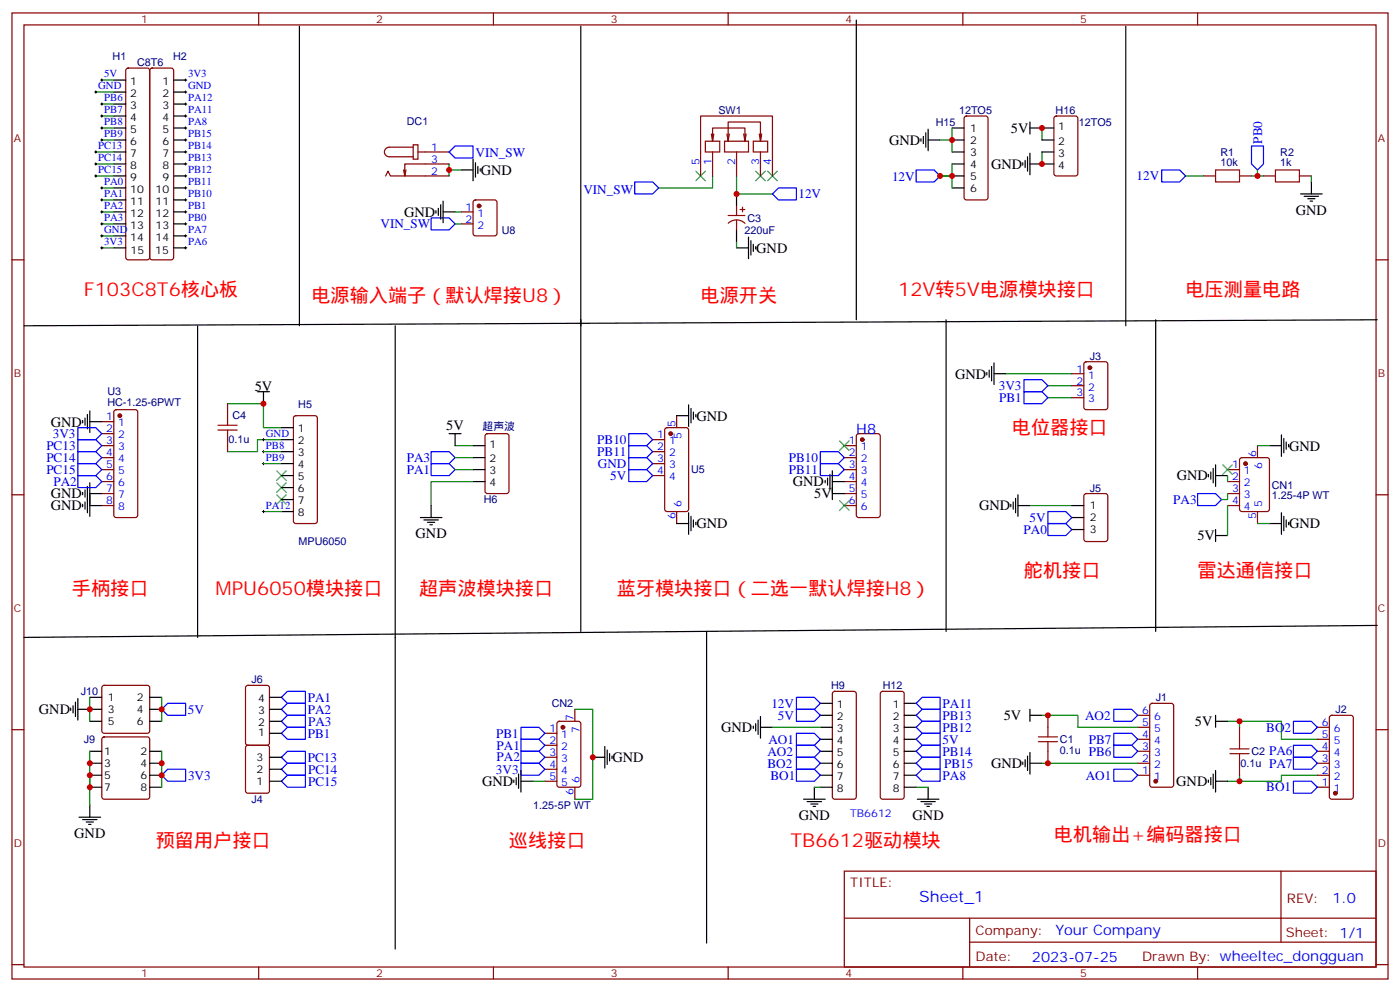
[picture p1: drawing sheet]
<svg xmlns="http://www.w3.org/2000/svg" width="412mm" height="292mm" viewBox="0 0 412 292" stroke-linecap="round" stroke-linejoin="round" font-family="sans-serif">
<g fill="none" stroke="#870000" stroke-width=".35">
<path d="M3.5 3.8h405.4v284.3h-405.4zM7.1 7.3h398.2v277.3h-398.2zM76.2 3.8v3.5M145.3 3.8v3.5M214.5 3.8v3.5M283.6 3.8v3.5M352.8 3.8v3.5M37.3 20.2l.4-.2h5.7l.5 .2 .2 .5v55.1l-.2 .5-.5 .2h-5.7l-.5-.3-.2-.4v-55.1zM44.3 20.2l.5-.2h5.6l.5 .2 .3 .5v55.1l-.3 .5-.5 .2h-5.6l-.5-.3-.2-.4v-55.1zM209.5 39.4l.4 2.2M210.3 39.4l-.4 2.2M214.1 39.4l.4 2.2"/>
<path d="M214.8 39.4l-.3 2.2M219.1 39.4l.3 2.2M219.8 39.4l-.4 2.2v-3.9h-9.5v3.9M223.7 39.4l.3 2.2M224.4 39.4l-.4 2.2v-5.7h-9.5v5.7M284.2 34.4l.5-.3h5.6l.7 .5v23.5l-.4 .7h-5.9l-.7-.4v-23.5zM310.7 34.4l.4-.3h5.7l.6 .5 .1 16.5-.5 .6-5.9 .1-.6-.5-.1-16.4zM113.6 51.8l.7-1.4 .7 1.4h17.3M119.6 50l-.4 1.8M121.7 42.6h1.4v4.2h-1.4zM121.7 43.3h-7a1.41 1.41 0 0 0-1.5 1.4 1.41 1.41 0 0 0 1.5 1.4h7M123.1 44.7h9.2"/>
<path d="M132.3 48.3h-13.1v3.5l-.3-1.8M139.6 59l.5-.2h5.6l.6 .5 .1 9.4-.5 .7h-5.8l-.7-.4-.1-9.5zM206.4 51.8v-17.7h21.1v17.7M207.8 41.6h4.2v3.1h-4.2zM209.9 44.7v7.1M213.4 41.6h7.1v3.1h-7.1zM217 44.7v7.1M221.9 41.6h4.2v3.1h-4.2zM224 44.7v7.1M354.5 51.8h3.6M365.1 51.8h3.6M372.2 51.8h3.5"/>
<path d="M382.8 51.8h3.5M3.5 76.5h3.6M135.8 62.4h3.5M135.8 65.9h3.5M214.5 63.4h4.9M214.5 65.7a3.5 3.5 0 0 1 4.9 0M217 60.6v2.8M217 64.8v2.9M218 61.7h1.4M218.7 61v1.4M405.3 76.5h3.6M67 118.8v3.5"/>
<path d="M315.7 110h3.6M315.7 113.5h3.6M315.7 117.1h3.6M319.5 106.7l.5-.2h5.6l.7 .4v13l-.4 .6-5.9 .1-.7-.5v-12.9zM30 138.2h3.5M30 131.2h3.5M30 134.7h3.5M30 124.1h3.5M30 127.6h3.5M33.7 120.8l.5-.2h5.7l.5 .2 .2 .5v30.3l-.3 .5-.4 .2h-5.7l-.5-.2-.2-.5v-30.3zM67 129.4v3.5M86.7 122.5l.4-.2h5.7l.5 .2 .2 .5v30.4l-.2 .5-.5 .2h-5.7l-.5-.2-.2-.5v-30.4z"/>
<path d="M143.1 127.8l.5-.2h5.6l.7 .5v16.5l-.4 .6-5.9 .1-.7-.5v-16.5zM192.3 129.4h3.5M192.3 132.9h3.5M192.3 136.5h3.5M192.3 140h3.5M196 126.1l.5-.2h5.6l.7 .4v23.6l-.4 .6-5.9 .1-.7-.5v-23.5zM199.3 122.3v3.6M248.7 138.2h3.5M248.7 131.2h3.5M248.7 134.7h3.5M252.5 127.8l.4-.2h5.7l.6 .5 .1 23.5-.5 .7h-5.9l-.6-.4-.1-23.6zM361.6 138.2h3.5"/>
<path d="M365.4 134.9l.4-.2h7.4l.7 .4v14.8l-.4 .6-7.7 .1-.6-.5-.1-14.7zM370.4 131.2v3.5M3.5 145.6h3.6M30 141.7h3.5M30 145.3h3.5M30 148.8h3.5M199.3 150.6v3.5M248.7 141.7h3.5M248.7 145.3h3.5M248.7 148.8h3.5M319.5 145.5l.5-.2h5.6l.7 .4v13l-.4 .6-5.9 .1-.7-.5v-12.9zM361.6 141.7h3.5"/>
<path d="M361.6 145.3h3.5M361.6 148.8h3.5M370.4 150.6v3.5M405.3 145.6h3.6M3.5 214.8h3.6M30.2 217.1l.5-.2h12.7l.5 .2 .2 .5v16.9l-.2 .5-.5 .2h-12.7l-.5-.2-.2-.5v-16.9zM30.2 201.9l.5-.2h12.7l.5 .2 .2 .5v12.7l-.2 .5-.5 .2h-12.7l-.5-.2-.2-.5v-12.7zM72.6 219.6l.4-.2h5.7l.6 .4 .1 13-.5 .6-5.9 .1-.6-.5-.1-12.9zM72.6 201.9l.4-.2h5.7l.6 .4 .1 16.6-.5 .6-5.9 .1-.6-.5-.1-16.5zM160.5 215.8h3.5M160.5 219.4h3.5M164.3 212.5l.4-.2h5.7l.6 .4 .1 18.3-.5 .6-5.9 .1-.6-.5-.1-18.2z"/>
<path d="M169.3 208.8v3.5M245.4 203.7l.5-.2h5.6l.5 .2 .2 .5v30.3l-.2 .5-.5 .2h-5.6l-.5-.2-.2-.5v-30.3zM259.5 203.7l.5-.2h5.6l.5 .2 .2 .5v30.3l-.2 .5-.5 .2h-5.6l-.5-.2-.2-.5v-30.3zM308.7 210.5v3.6M335.1 217.6h3.6M335.1 214.1h3.6M335.1 210.5h3.6M338.9 207.2l.5-.2h5.6l.7 .4v23.6l-.4 .6-5.9 .1-.7-.5v-23.5zM365.1 214.1v3.5M388.1 217.6h3.5M388.1 214.1h3.5M391.8 210.7l.5-.2h5.6l.7 .5v23.5l-.4 .7h-5.9l-.7-.4v-23.6z"/>
<path d="M405.3 214.8h3.6M160.5 222.9h3.5M160.5 226.4h3.5M160.5 229.9h3.5M169.3 231.7v3.5M308.7 221.1v3.5M335.1 228.2h3.6M335.1 224.6h3.6M335.1 221.1h3.6M365.1 224.6v3.6M388.1 228.2h3.5M388.1 224.6h3.5"/>
<path d="M388.1 221.1h3.5M388.1 231.7h3.5M248.7 256.4h156.6v28.2h-156.6zM377.3 256.4v20.9M248.7 270.2h156.5M285.6 277.3h119.6M285.6 270.2v14.2M3.5 283.9h3.6M76.2 284.6v3.5M145.3 284.6v3.5M214.5 284.6v3.5M283.6 284.6v3.5"/>
<path d="M352.8 284.6v3.5M405.3 283.9h3.6"/>
</g>
<g fill="none" stroke="#000" stroke-width=".35">
<path d="M88.2 7.7v88.2M171.1 7.7v178.1M252.2 5.9v88.2M331.6 7.7v88.2M33.5 37.7h3.5M33.5 23.6h3.5M33.5 27.1h3.5M33.5 30.6h3.5M33.5 34.1h3.5M51.2 37.7h3.5M51.2 23.6h3.5M51.2 27.1h3.5"/>
<path d="M51.2 30.6h3.5M51.2 34.1h3.5M272.7 39.1v4.2M273.4 38v6.4M280.5 37.7h3.5M303.4 35.9v3.5M303.4 37.7h7M33.5 48.3h3.5M33.5 41.2h3.5M33.5 44.7h3.5M33.5 51.8h3.5M33.5 55.3h3.5"/>
<path d="M33.5 58.8h3.5M51.2 48.3h3.5M51.2 41.2h3.5M51.2 44.7h3.5M51.2 51.8h3.5M51.2 55.3h3.5M51.2 58.8h3.5M130.5 59.2v6.3M135.8 50h3.5M139.3 46.8v6.4M140.1 47.9v4.2M140.8 49v2.1"/>
<path d="M141.5 49.7v.7M217 57.1v3.5M271.3 40.9v.7M272 40.1v2.2M273.4 41.2h3.5M280.5 48.3h3.5M280.5 41.2h3.5M280.5 44.7h3.5M280.5 51.8h3.5M280.5 55.3h3.5M301.3 47.9v.7M302 47.2v2.1"/>
<path d="M302.7 46.1v4.3M303.4 48.3h7M303.4 45.1v6.3M306.9 41.2h3.5M306.9 44.7h3.5M383.1 57.1h6.4M384.2 57.8h4.2M385.2 58.5h2.1M385.9 59.2h.7M386.3 53.6v3.5M33.5 73h3.5M33.5 62.4h3.5"/>
<path d="M33.5 65.9h3.5M33.5 69.4h3.5M51.2 73h3.5M51.2 62.4h3.5M51.2 65.9h3.5M51.2 69.4h3.5M128.4 62v.7M129.1 61.3v2.1M129.8 60.3v4.2M130.5 62.4h3.6M217 73h3.5M217 67.7v3.5"/>
<path d="M220.5 69.8v6.3M221.2 70.8v4.3M221.9 71.9v2.1M222.6 72.6v.7M58.2 95.9v91.7M116.4 95.9v183.4M278.7 94.1v91.7M340.4 94.1v91.7M405.7 94.1l-398.6 1.8M75.8 115.3h3.6M77.6 115.3v3.5M202.8 119.2v6.3"/>
<path d="M290.7 109.6v.7M291.4 108.9v2.2M292.1 107.9v4.2M292.8 110h3.5M292.8 106.8v6.4M24.3 123.8v.7M25 123v2.2M25.8 122v4.2M26.5 124.1h3.5M26.5 120.9v6.4M82.9 125.9h3.5M82.9 129.4h3.5"/>
<path d="M82.9 132.9h3.5M82.9 136.5h3.5M82.9 140h3.5M132.3 127.6h3.5M134.1 127.6v3.6M139.3 131.2h3.6M139.3 134.7h3.6M139.3 138.2h3.6M199.3 122.3h3.5M203.6 120.2v4.3M204.3 121.3v2.1M205 122v.7"/>
<path d="M244.5 139.6v4.3M245.2 138.6v8.4M356 139.6v.7M356.7 138.9v2.1M357.4 137.9v4.2M358.1 136.8v6.4M358.1 140h3.5M373.9 131.2h3.6M377.5 128v6.3M378.2 129v4.3M378.9 130.1v2.1M379.6 130.8v.7"/>
<path d="M24.3 144.9v.7M24.3 148.4v.8M25 144.2v2.1M25 147.7v2.2M25.8 143.2v7.7M26.5 148.8h3.5M26.5 145.3h3.5M26.5 142.1v9.9M82.9 143.5h3.5M82.9 147h3.5M82.9 150.6h3.5M123.8 152.3h6.4"/>
<path d="M124.9 153h4.2M125.9 153.7h2.2M126.6 154.4h.8M127 148.8v3.5M139.3 141.7h3.6M199.3 154.1h3.5M202.8 150.9v6.4M203.6 152v4.2M204.3 153v2.2M205 153.7v.7M243.1 141.4v.7M243.8 140.7v2.1"/>
<path d="M245.2 141.7h3.5M245.2 145.3h3.5M297.7 148.4v.8M298.4 147.7v2.2M299.2 146.7v4.2M299.9 148.8h3.5M299.9 145.6v6.4M315.7 148.8h3.6M315.7 155.9h3.6M315.7 152.3h3.6M358.1 155.9v3.5M358.1 157.6h3.5"/>
<path d="M373.9 154.1h3.6M377.5 150.9v6.4M378.2 152v4.2M378.9 153v2.2M379.6 153.7v.7M208.1 185.8v91.8M405.7 184.1l-398.6 3.5M20.8 208.4v.7M21.5 207.7v2.1M22.2 206.7v4.2M22.9 208.8h7.1M22.9 205.6v6.3"/>
<path d="M26.5 212.3h3.5M26.5 205.2h3.5M44.1 212.3h3.5M44.1 205.2h3.5M44.1 208.8h3.5M79.4 212.3h3.5M79.4 205.2h3.5M79.4 208.8h3.5M79.4 215.8h3.5M178.2 219.7v6.4M221.9 213.7v.7M222.6 213v2.1"/>
<path d="M223.3 211.9v4.3M224 214.1h3.5M224 210.9v6.3M241.7 207h3.5M241.7 210.5h3.5M241.7 214.1h3.5M241.7 217.6h3.5M266.3 207h3.6M266.3 210.5h3.6M266.3 214.1h3.6M266.3 217.6h3.6M303.4 208.8v3.5"/>
<path d="M303.4 210.5h3.5M358.1 210.5v3.6M358.1 212.3h3.5M26.5 221.1h3.5M26.5 224.6h3.5M26.5 228.2h3.5M26.5 231.7h3.5M26.5 237v3.5M44.1 221.1h3.5M44.1 224.6h3.5M44.1 228.2h3.5M44.1 231.7h3.5"/>
<path d="M79.4 229.9h3.5M79.4 222.9h3.5M79.4 226.4h3.5M151.3 229.6v.7M152 228.9v2.1M152.8 227.8v4.3M153.5 229.9h3.5M153.5 226.8v6.3M174.6 222.9h3.6M178.9 220.8v4.2M179.6 221.8v2.1M180.3 222.5v.7"/>
<path d="M236.7 235.2h6.4M237.8 235.9h4.2M238.8 236.6h2.1M239.5 237.3h.7M239.9 231.7v3.5M241.7 221.1h3.5M241.7 224.6h3.5M241.7 228.2h3.5M241.7 231.7h3.5M266.3 221.1h3.6M266.3 224.6h3.6M266.3 228.2h3.6"/>
<path d="M266.3 231.7h3.6M270.2 235.2h6.4M271.3 235.9h4.2M272.3 236.6h2.2M273 237.3h.8M273.4 231.7v3.5M301.3 224.3v.7M302 223.6v2.1M302.7 222.5v4.3M303.4 221.5v6.3M303.4 224.6h3.5M356 229.6v.7"/>
<path d="M356.7 228.9v2.1M357.4 227.8v4.3M358.1 229.9h3.5M358.1 226.8v6.3M23.3 240.5h6.3M24.3 241.2h4.3M25.4 241.9h2.1M26.1 242.6h.7"/>
</g>
<g fill="none" stroke="#3c3" stroke-width=".35">
<path d="M205 50.4l2.8 2.8M207.8 50.4l-2.8 2.8M222.6 50.4l2.8 2.8M225.4 50.4l-2.8 2.8M226.1 50.4l2.9 2.8M229 50.4l-2.9 2.8M81.5 138.6l2.8 2.8M84.3 138.6l-2.8 2.8M247.3 129.8l2.8 2.8M250.1 129.8l-2.8 2.8M360.2 136.8l2.8 2.8M363 136.8l-2.8 2.8"/>
<path d="M81.5 145.6l2.8 2.8M81.5 142.1l2.8 2.8M84.3 145.6l-2.8 2.8M84.3 142.1l-2.8 2.8M247.3 147.4l2.8 2.8M250.1 147.4l-2.8 2.8"/>
</g>
<g fill="none" stroke="#008700" stroke-width=".35">
<path d="M28.2 27.1h5.3M30 37.7h3.5M30 34.1h3.5M30 30.6h3.5M30 23.6h3.5M280.5 37.7v7M306.9 37.7v3.5M28.2 51.8h5.3M28.2 48.3h5.3M28.2 44.7h5.3M30 58.8h3.5M30 55.3h3.5"/>
<path d="M30 41.2h3.5M132.3 48.3v1.7h3.5M132.3 50v1.8M209.9 51.8v3.5h-15.9M217 51.8v5.3h10.5M276.9 41.2h3.6M276.9 51.8h3.6M280.5 48.3v7M306.9 44.7v3.6M349.2 51.8h5.3M368.7 51.8h3.5M370.4 50v1.8"/>
<path d="M386.3 51.8v1.8M30 73h3.5M30 69.4h3.5M30 65.9h3.5M30 62.4h3.5M134.1 65.9h1.7M134.1 62.4h1.7M217 71.2v1.8M67 118.8h10.6v7.1h5.3M296.3 110h19.4M308.7 117.1h7M308.7 113.5h7"/>
<path d="M77.6 136.5h5.3M77.6 132.9h5.3M82.9 129.4h-7.1v3.5h-8.8M134.1 138.2h5.2M134.1 134.7h5.2M134.1 131.2h5.2M361.6 140v1.7M370.4 131.2h3.5M77.6 150.6h5.3M139.3 141.7h-12.3v7.1M303.4 148.8h12.3M361.6 145.3v1.7h-1.8"/>
<path d="M361.6 148.8v8.8M370.4 154.1h3.5M26.5 205.2v7.1M47.6 205.2v7.1M169.3 208.8h5.3v26.4h-5.3M227.5 214.1h14.2M306.9 210.5h10.6v3.6h17.6M361.6 212.3h3.5v1.8M365.1 212.3h12.4v5.3h10.6M26.5 221.1v15.9M47.6 221.1v10.6M157 229.9h3.5"/>
<path d="M239.9 231.7h1.8M269.9 231.7h3.5M306.9 224.6h28.2M365.1 228.2v1.7h-3.5M388.1 228.2h-10.6v1.7h-12.4"/>
</g>
<g fill="none" stroke="#00f" stroke-width=".35">
<path d="M132.3 44.7l1.8-1.7h5.2v3.5h-5.2zM187 53.6h5.3l1.7 1.7-1.7 1.8h-5.3zM227.5 57.1l1.8-1.8h5.3v3.5h-5.3zM269.9 50h5.3l1.7 1.8-1.7 1.8h-5.3zM342.2 50h5.3l1.7 1.8-1.7 1.8h-5.3zM368.7 43h3.5v5.3l-1.8 1.7-1.7-1.7zM127 64.1h5.3l1.8 1.8-1.8 1.8h-5.3zM301.6 115.3h5.3l1.8 1.8-1.8 1.7h-5.3zM301.6 111.8h5.3l1.8 1.7-1.8 1.8h-5.3zM22.9 125.9h5.3l1.8 1.7-1.8 1.8h-5.3zM22.9 129.4h5.3l1.8 1.8-1.8 1.7h-5.3zM22.9 132.9h5.3l1.8 1.8-1.8 1.8h-5.3z"/>
<path d="M22.9 136.5h5.3l1.8 1.7-1.8 1.8h-5.3zM22.9 140h5.3l1.8 1.7-1.8 1.8h-5.3zM127 132.9h5.3l1.8 1.8-1.8 1.8h-5.3zM127 136.5h5.3l1.8 1.7-1.8 1.8h-5.3zM185.2 138.2h5.3l1.8 1.8-1.8 1.7h-5.3zM185.2 134.7h5.3l1.8 1.8-1.8 1.7h-5.3zM185.2 131.2h5.3l1.8 1.7-1.8 1.8h-5.3zM185.2 127.6h5.3l1.8 1.8-1.8 1.8h-5.3zM241.7 132.9h5.2l1.8 1.8-1.8 1.8h-5.2zM241.7 136.5h5.2l1.8 1.7-1.8 1.8h-5.2zM308.7 154.1h5.3l1.7 1.8-1.7 1.7h-5.3zM308.7 150.6h5.3l1.7 1.7-1.7 1.8h-5.3z"/>
<path d="M352.8 145.3h5.3l1.7 1.7-1.7 1.8h-5.3zM47.6 208.8l1.8-1.8h5.3v3.5h-5.3zM82.9 205.2l1.8-1.7h5.3v3.5h-5.3zM82.9 208.8l1.8-1.8h5.3v3.5h-5.3zM82.9 212.3l1.8-1.8h5.3v3.6h-5.3zM82.9 215.8l1.8-1.7h5.3v3.5h-5.3zM153.5 214.1h5.2l1.8 1.7-1.8 1.8h-5.2zM153.5 217.6h5.2l1.8 1.8-1.8 1.7h-5.2zM234.6 205.2h5.3l1.8 1.8-1.8 1.8h-5.3zM234.6 208.8h5.3l1.8 1.7-1.8 1.8h-5.3zM234.6 215.8h5.3l1.8 1.8-1.8 1.8h-5.3zM234.6 219.4h5.3l1.8 1.7-1.8 1.8h-5.3z"/>
<path d="M269.9 207l1.7-1.8h5.3v3.6h-5.3zM271.6 208.8h5.3v3.5h-5.3l-1.7-1.8zM271.6 212.3h5.3v3.5h-5.3l-1.7-1.7zM271.6 215.8h5.3v3.6h-5.3l-1.7-1.8zM271.6 219.4h5.3v3.5h-5.3l-1.7-1.8zM328.1 208.8h5.3l1.7 1.7-1.7 1.8h-5.3zM328.1 219.4h5.3l1.7 1.7-1.7 1.8h-5.3zM328.1 215.8h5.3l1.7 1.8-1.7 1.8h-5.3zM381 219.4h5.3l1.8 1.7-1.8 1.8h-5.3zM381 212.3h5.3l1.8 1.8-1.8 1.7h-5.3zM47.6 228.2l1.8-1.8h5.3v3.5h-5.3zM82.9 222.9l1.8-1.8h5.3v3.5h-5.3z"/>
<path d="M82.9 226.4l1.8-1.8h5.3v3.6h-5.3zM82.9 229.9l1.8-1.7h5.3v3.5h-5.3zM153.5 221.1h5.2l1.8 1.8-1.8 1.7h-5.2zM153.5 224.6h5.2l1.8 1.8-1.8 1.8h-5.2zM234.6 226.4h5.3l1.8 1.8-1.8 1.7h-5.3zM234.6 222.9h5.3l1.8 1.7-1.8 1.8h-5.3zM269.9 224.6l1.7-1.7h5.3v3.5h-5.3zM271.6 226.4h5.3v3.5h-5.3l-1.7-1.7zM328.1 226.4h5.3l1.7 1.8-1.7 1.7h-5.3zM381 229.9h5.3l1.8 1.8-1.8 1.8h-5.3zM381 222.9h5.3l1.8 1.7-1.8 1.8h-5.3z"/>
</g>
<g fill="none" stroke="#000" stroke-width=".29">
<path d="M27.9 27.1h.7M28.2 26.7v.7M29.6 23.6h.7M29.6 30.6h.7M29.6 34.1h.7M29.6 37.7h.7M30 23.2v.7M30 30.3v.7M30 33.8v.7M30 37.3v.7M54.3 23.6h.7M54.3 27.1h.7"/>
<path d="M54.3 30.6h.7M54.3 34.1h.7M54.3 37.7h.7M54.7 23.2v.7M54.7 26.7v.7M54.7 30.3v.7M54.7 33.8v.7M54.7 37.3v.7M27.9 44.7h.7M27.9 51.8h.7M27.9 48.3h.7M28.2 44.4v.7"/>
<path d="M28.2 47.9v.7M28.2 51.4v.7M29.6 41.2h.7M29.6 58.8h.7M29.6 55.3h.7M30 40.9v.7M30 55v.7M30 58.5v.7M54.3 41.2h.7M54.3 44.7h.7M54.3 58.8h.7M54.3 55.3h.7"/>
<path d="M54.3 51.8h.7M54.3 48.3h.7M54.7 40.9v.7M54.7 44.4v.7M54.7 47.9v.7M54.7 51.4v.7M54.7 55v.7M54.7 58.5v.7M29.6 65.9h.7M29.6 62.4h.7M29.6 73h.7M29.6 69.4h.7"/>
<path d="M30 62v.7M30 65.5v.8M30 69.1v.7M30 72.6v.7M54.3 65.9h.7M54.3 62.4h.7M54.3 73h.7M54.3 69.4h.7M54.7 62v.7M54.7 65.5v.8M54.7 69.1v.7M54.7 72.6v.7"/>
<path d="M77.3 136.5h.7M77.3 132.9h.7M77.3 129.4h.7M77.6 129v.8M77.6 132.6v.7M77.6 136.1v.7M77.3 150.6h.7M77.6 150.2v.7"/>
</g>
<g fill="none" stroke="#a10000" stroke-width=".35">
<path d="M358.1 50h7v3.6h-7zM375.7 50h7.1v3.6h-7.1zM64.2 126.6h5.6M64.2 125.2h5.6M67 122.3v2.9M67 126.6v2.8M305.9 218.3h5.6M305.9 216.9h5.6M308.7 214.1v2.8M308.7 218.3v2.8M365.1 217.6v2.8M362.3 221.8h5.6"/>
<path d="M362.3 220.4h5.6M365.1 221.8v2.8"/>
</g>
<g fill="#870000" stroke="#870000" stroke-width=".35">
<circle cx="366.9" cy="136.5" r=".53"/>
<circle cx="340.4" cy="229.9" r=".53"/>
<circle cx="393.3" cy="233.5" r=".53"/>
<circle cx="254" cy="129.4" r=".53"/>
<circle cx="141.1" cy="60.6" r=".53"/>
<circle cx="197.6" cy="127.6" r=".53"/>
<circle cx="35.3" cy="122.3" r=".53"/>
<circle cx="321" cy="108.2" r=".53"/>
<circle cx="165.8" cy="214.1" r=".53"/>
</g>
<g fill="#c00">
<circle cx="77.6" cy="118.8" r=".88"/>
<circle cx="306.9" cy="48.3" r=".88"/>
<circle cx="306.9" cy="37.7" r=".88"/>
<circle cx="365.1" cy="229.9" r=".88"/>
<circle cx="365.1" cy="212.3" r=".88"/>
<circle cx="370.4" cy="51.8" r=".88"/>
<circle cx="308.7" cy="224.6" r=".88"/>
<circle cx="308.7" cy="210.5" r=".88"/>
<circle cx="132.3" cy="50" r=".88"/>
<circle cx="280.5" cy="41.2" r=".88"/>
<circle cx="280.5" cy="51.8" r=".88"/>
<circle cx="276.9" cy="51.8" r=".88"/>
<circle cx="47.6" cy="224.6" r=".88"/>
<circle cx="47.6" cy="228.2" r=".88"/>
<circle cx="26.5" cy="224.6" r=".88"/>
<circle cx="26.5" cy="228.2" r=".88"/>
<circle cx="26.5" cy="208.8" r=".88"/>
<circle cx="47.6" cy="208.8" r=".88"/>
<circle cx="26.5" cy="231.7" r=".88"/>
<circle cx="174.6" cy="222.9" r=".88"/>
<circle cx="217" cy="57.1" r=".88"/>
</g>
<g font-size="5.6" fill="#f00">
<text x="24.7" y="87.1">F103C8T6核心板</text>
<text x="91.7" y="88.8">电源输入端子（默认焊接U8）</text>
<text x="206.4" y="88.8">电源开关</text>
<text x="264.6" y="87.1">12V转5V电源模块接口</text>
<text x="349.2" y="87.1">电压测量电路</text>
<text x="298.1" y="127.6">电位器接口</text>
<text x="301.6" y="170">舵机接口</text>
<text x="352.8" y="170">雷达通信接口</text>
<text x="21.2" y="175.3">手柄接口</text>
<text x="63.5" y="175.3">MPU6050模块接口</text>
<text x="123.5" y="175.3">超声波模块接口</text>
<text x="181.7" y="175.3">蓝牙模块接口（二选一默认焊接H8）</text>
<text x="45.9" y="249.3">预留用户接口</text>
<text x="149.9" y="249.3">巡线接口</text>
<text x="232.8" y="249.3">TB6612驱动模块</text>
<text x="310.4" y="247.6">电机输出+编码器接口</text>
</g>
<text font-size="4.6" fill="#00f" x="270.8" y="265.4">Sheet_1</text>
<g font-size="4.2">
<text x="297.8" y="39.1">5V</text>
<text x="261.9" y="42.6">GND</text>
<text x="141.6" y="51.5">GND</text>
<text x="291.9" y="49.7">GND</text>
<text x="119.1" y="63.8">GND</text>
<text x="381.7" y="63.2">GND</text>
<text x="222.8" y="74.4">GND</text>
<text x="281.3" y="111.4">GND</text>
<text x="75" y="115">5V</text>
<text x="15" y="125.5">GND</text>
<text x="205.1" y="123.8">GND</text>
<text x="131.5" y="126.5">5V</text>
<text x="379.8" y="132.6">GND</text>
<text x="233.5" y="143.2">GND</text>
<text x="346.6" y="141.4">GND</text>
<text x="15" y="146.7">GND</text>
<text x="239.8" y="146.7">5V</text>
<text x="15" y="150.2">GND</text>
<text x="205.1" y="155.5">GND</text>
<text x="288.4" y="150.2">GND</text>
<text x="379.8" y="155.5">GND</text>
<text x="122.4" y="158.4">GND</text>
<text x="352.7" y="159.1">5V</text>
<text x="11.5" y="210.2">GND</text>
<text x="212.4" y="215.4">GND</text>
<text x="295.7" y="212">5V</text>
<text x="352" y="213.7">5V</text>
<text x="180.4" y="224.3">GND</text>
<text x="291.9" y="226.1">GND</text>
<text x="142" y="231.4">GND</text>
<text x="346.5" y="231.3">GND</text>
<text x="235.3" y="241.3">GND</text>
<text x="268.8" y="241.3">GND</text>
<text x="21.9" y="246.6">GND</text>
</g>
<g font-size="4.2" fill="#00f">
<text x="252.2" y="127.6">H8</text>
<text x="392.5" y="265.7">1.0</text>
<text x="310.9" y="275.2">Your Company</text>
<text x="304" y="283">2023-07-25</text>
</g>
<g font-size="3.9" fill="#00f">
<text x="140.1" y="46.1">VIN_SW</text>
<text x="371.8" y="42.3" transform="rotate(-90 371.8 42.3)">PB0</text>
<text x="262.8" y="53.2">12V</text>
<text x="334.8" y="53">12V</text>
<text x="171.9" y="57.1">VIN_SW</text>
<text x="235.2" y="58.3">12V</text>
<text x="112.1" y="67.2">VIN_SW</text>
<text x="294.2" y="114.8">3V3</text>
<text x="294.3" y="118.3">PB1</text>
<text x="15.6" y="128.9">3V3</text>
<text x="175.9" y="130.7">PB10</text>
<text x="13.6" y="132.4">PC13</text>
<text x="13.6" y="135.9">PC14</text>
<text x="119.8" y="135.9">PA3</text>
<text x="175.9" y="134.2">PB11</text>
<text x="176.1" y="137.7">GND</text>
<text x="232.4" y="135.9">PB10</text>
<text x="13.6" y="139.4">PC15</text>
<text x="15.7" y="143">PA2</text>
<text x="119.8" y="139.5">PA1</text>
<text x="179.8" y="141.2">5V</text>
<text x="232.4" y="139.5">PB11</text>
<text x="345.6" y="148.3">PA3</text>
<text x="303.2" y="153.6">5V</text>
<text x="301.5" y="157.1">PA0</text>
<text x="90.7" y="206.6">PA1</text>
<text x="227.2" y="208.3">12V</text>
<text x="277.6" y="208.4">PA11</text>
<text x="55.3" y="210">5V</text>
<text x="90.7" y="210">PA2</text>
<text x="90.8" y="213.6">PA3</text>
<text x="229.2" y="211.8">5V</text>
<text x="277.6" y="211.9">PB13</text>
<text x="277.6" y="215.4">PB12</text>
<text x="319.6" y="211.8">AO2</text>
<text x="373" y="215.3">BO2</text>
<text x="90.7" y="217.1">PB1</text>
<text x="146.1" y="217.1">PB1</text>
<text x="146.3" y="220.6">PA1</text>
<text x="226.4" y="218.8">AO1</text>
<text x="277.6" y="218.9">5V</text>
<text x="320.7" y="218.8">PB7</text>
<text x="90.7" y="224.1">PC13</text>
<text x="90.8" y="227.8">PC14</text>
<text x="146.1" y="227.7">3V3</text>
<text x="146.3" y="224">PA2</text>
<text x="226.1" y="222.4">AO2</text>
<text x="226.1" y="226">BO2</text>
<text x="277.6" y="222.5">PB14</text>
<text x="278.1" y="226">PB15</text>
<text x="320.7" y="222.4">PB6</text>
<text x="373.8" y="225.9">PA7</text>
<text x="373.8" y="222.4">PA6</text>
<text x="55.4" y="229.5">3V3</text>
<text x="90.8" y="231.3">PC15</text>
<text x="227" y="229.5">BO1</text>
<text x="277.6" y="229.5">PA8</text>
<text x="319.8" y="229.4">AO1</text>
<text x="373" y="233">BO1</text>
</g>
<g font-size="3.9" fill="#800">
<text x="250.5" y="261">TITLE:</text>
<text x="379.1" y="265.7">REV:</text>
<text x="287.4" y="275.2">Company:</text>
<text x="378.7" y="275.8">Sheet: 1/1</text>
<text x="287.4" y="282.9">Date:</text>
<text x="336.4" y="282.9">Drawn By: wheeltec_dongguan</text>
</g>
<g font-size="3.2" fill="#800">
<text x="41.6" y="6.8">1</text>
<text x="110.8" y="6.8">2</text>
<text x="179.9" y="6.8">3</text>
<text x="249.1" y="6.8">4</text>
<text x="318.2" y="6.8">5</text>
<text x="4.1" y="41.9">A</text>
<text x="405.9" y="41.9">A</text>
<text x="4.1" y="111.1">B</text>
<text x="405.9" y="111.1">B</text>
<text x="4.1" y="180.2">C</text>
<text x="405.9" y="180.2">C</text>
<text x="4.1" y="249.3">D</text>
<text x="405.9" y="249.3">D</text>
<text x="41.6" y="287.6">1</text>
<text x="110.8" y="287.6">2</text>
<text x="179.9" y="287.6">3</text>
<text x="249.1" y="287.6">4</text>
<text x="318.2" y="287.6">5</text>
</g>
<g font-size="3.2" fill="#000080">
<text x="33.2" y="17.7">H1</text>
<text x="51" y="17.7">H2</text>
<text x="40.4" y="19.4">C8T6</text>
<text x="211.6" y="33.6">SW1</text>
<text x="282.5" y="33.5">12TO5</text>
<text x="311" y="33.5">H16</text>
<text x="119.8" y="36.8">DC1</text>
<text x="275.7" y="37.1">H15</text>
<text x="317.8" y="37.1">12TO5</text>
<text x="359.5" y="45.8">R1</text>
<text x="377.1" y="45.8">R2</text>
<text x="359.5" y="49">10k</text>
<text x="377.1" y="49">1k</text>
<text x="220.1" y="65.2">C3</text>
<text x="147.8" y="68.8">U8</text>
<text x="219.3" y="68.8">220uF</text>
<text x="321.1" y="105.9">J3</text>
<text x="31.6" y="119.4">HC-1.25-6PWT</text>
<text x="31.6" y="116.3">U3</text>
<text x="87.9" y="119.9">H5</text>
<text x="68.5" y="123.5">C4</text>
<text x="67.4" y="130.5">0.1u</text>
<text x="142.2" y="126.6">超声波</text>
<text x="203.6" y="139.3">U5</text>
<text x="374.6" y="143.8">CN1</text>
<text x="142.5" y="148.2">H6</text>
<text x="321.1" y="144.7">J5</text>
<text x="374.6" y="146.9">1.25-4P WT</text>
<text x="87.9" y="160.5">MPU6050</text>
<text x="74.1" y="201.1">J6</text>
<text x="244.8" y="202.9">H9</text>
<text x="260" y="202.9">H12</text>
<text x="23.8" y="204.6">J10</text>
<text x="162.5" y="208.2">CN2</text>
<text x="340.5" y="206.4">J1</text>
<text x="393.4" y="210">J2</text>
<text x="24.7" y="218.8">J9</text>
<text x="312.2" y="221.9">0.1u</text>
<text x="312.2" y="218.7">C1</text>
<text x="365.4" y="225.8">0.1u</text>
<text x="368.7" y="222.3">C2</text>
<text x="74.1" y="236.4">J4</text>
<text x="157.1" y="238.1">1.25-5P WT</text>
</g>
<g font-size="3.2" fill="#00f">
<text x="30.7" y="22.7">5V</text>
<text x="55.4" y="22.7">3V3</text>
<text x="28.9" y="26.2">GND</text>
<text x="30.7" y="29.7">PB6</text>
<text x="55.4" y="26.2">GND</text>
<text x="55.4" y="29.7">PA12</text>
<text x="30.7" y="33.3">PB7</text>
<text x="55.4" y="33.3">PA11</text>
<text x="30.7" y="36.8">PB8</text>
<text x="30.7" y="40.3">PB9</text>
<text x="55.4" y="36.8">PA8</text>
<text x="55.4" y="40.3">PB15</text>
<text x="28.9" y="43.9">PC13</text>
<text x="28.9" y="47.4">PC14</text>
<text x="55.4" y="43.9">PB14</text>
<text x="55.4" y="47.4">PB13</text>
<text x="127" y="44.4">1</text>
<text x="127" y="47.9">3</text>
<text x="28.9" y="50.9">PC15</text>
<text x="55.4" y="50.9">PB12</text>
<text x="127" y="51.4">2</text>
<text x="206" y="48.5" transform="rotate(-90 206 48.5)">5</text>
<text x="209.5" y="48.5" transform="rotate(-90 209.5 48.5)">1</text>
<text x="216.6" y="48.5" transform="rotate(-90 216.6 48.5)">2</text>
<text x="223.7" y="48.5" transform="rotate(-90 223.7 48.5)">3</text>
<text x="227.2" y="48.5" transform="rotate(-90 227.2 48.5)">4</text>
<text x="30.7" y="54.4">PA0</text>
<text x="30.7" y="58">PA1</text>
<text x="55.4" y="58">PB10</text>
<text x="55.4" y="54.4">PB11</text>
<text x="30.7" y="61.5">PA2</text>
<text x="30.7" y="65">PA3</text>
<text x="55.4" y="65">PB0</text>
<text x="55.4" y="61.5">PB1</text>
<text x="137.2" y="62">1</text>
<text x="137.2" y="65.5">2</text>
<text x="140.7" y="63.8">1</text>
<text x="30.7" y="68.5">GND</text>
<text x="55.4" y="68.5">PA7</text>
<text x="140.7" y="67.3">2</text>
<text x="30.7" y="72.1">3V3</text>
<text x="55.4" y="72.1">PA6</text>
<text x="317.1" y="109.6">1</text>
<text x="317.1" y="113.2">2</text>
<text x="320.6" y="111.4">1</text>
<text x="317.1" y="116.7">3</text>
<text x="320.6" y="114.9">2</text>
<text x="320.6" y="118.5">3</text>
<text x="31.3" y="123.8">1</text>
<text x="34.8" y="125.5">1</text>
<text x="199" y="125.7" transform="rotate(-90 199 125.7)">5</text>
<text x="31.3" y="127.3">2</text>
<text x="31.3" y="130.8">3</text>
<text x="34.8" y="129">2</text>
<text x="78.3" y="128.5">GND</text>
<text x="193.6" y="129">1</text>
<text x="197.1" y="130.8">1</text>
<text x="200.7" y="129.2" transform="rotate(-90 200.7 129.2)">5</text>
<text x="250" y="130.8">1</text>
<text x="31.3" y="134.3">4</text>
<text x="31.3" y="137.9">5</text>
<text x="34.8" y="132.6">3</text>
<text x="34.8" y="136.1">4</text>
<text x="78.3" y="135.6">PB9</text>
<text x="78.3" y="132">PB8</text>
<text x="193.6" y="132.6">2</text>
<text x="193.6" y="136.1">3</text>
<text x="197.1" y="134.3">2</text>
<text x="197.1" y="137.9">3</text>
<text x="250" y="134.3">2</text>
<text x="250" y="137.9">3</text>
<text x="253.5" y="132.6">1</text>
<text x="253.5" y="136.1">2</text>
<text x="362.9" y="137.9">1</text>
<text x="370.1" y="134.5" transform="rotate(-90 370.1 134.5)">6</text>
<text x="31.3" y="141.4">6</text>
<text x="34.8" y="139.6">5</text>
<text x="34.8" y="143.2">6</text>
<text x="193.6" y="139.6">4</text>
<text x="197.1" y="141.4">4</text>
<text x="250" y="141.4">4</text>
<text x="253.5" y="139.6">3</text>
<text x="253.5" y="143.2">4</text>
<text x="362.9" y="141.4">2</text>
<text x="366.4" y="139.6">1</text>
<text x="366.4" y="143.2">2</text>
<text x="371.8" y="138" transform="rotate(-90 371.8 138)">6</text>
<text x="31.3" y="144.9">7</text>
<text x="31.3" y="148.4">8</text>
<text x="34.8" y="146.7">7</text>
<text x="78.3" y="149.7">PA12</text>
<text x="200.7" y="149.3" transform="rotate(-90 200.7 149.3)">6</text>
<text x="250" y="144.9">5</text>
<text x="250" y="148.4">6</text>
<text x="253.5" y="146.7">5</text>
<text x="362.9" y="144.9">3</text>
<text x="362.9" y="148.4">4</text>
<text x="366.4" y="146.7">3</text>
<text x="371.8" y="149.3" transform="rotate(-90 371.8 149.3)">5</text>
<text x="34.8" y="150.2">8</text>
<text x="199" y="152.8" transform="rotate(-90 199 152.8)">6</text>
<text x="253.5" y="150.2">6</text>
<text x="366.4" y="150.2">4</text>
<text x="370.1" y="152.8" transform="rotate(-90 370.1 152.8)">5</text>
<text x="161.9" y="215.5">1</text>
<text x="169" y="212.1" transform="rotate(-90 169 212.1)">7</text>
<text x="170.7" y="215.6" transform="rotate(-90 170.7 215.6)">7</text>
<text x="336.5" y="213.7">5</text>
<text x="336.5" y="210.2">6</text>
<text x="340" y="215.5">5</text>
<text x="340" y="211.9">6</text>
<text x="389.4" y="213.7">6</text>
<text x="392.9" y="215.5">6</text>
<text x="161.9" y="219">2</text>
<text x="165.3" y="217.2">1</text>
<text x="165.3" y="220.8">2</text>
<text x="336.5" y="220.8">3</text>
<text x="336.5" y="217.2">4</text>
<text x="340" y="219">4</text>
<text x="389.4" y="220.8">4</text>
<text x="389.4" y="217.2">5</text>
<text x="392.9" y="219">5</text>
<text x="161.9" y="222.5">3</text>
<text x="161.9" y="226.1">4</text>
<text x="165.3" y="224.3">3</text>
<text x="165.3" y="227.8">4</text>
<text x="336.5" y="227.8">1</text>
<text x="336.5" y="224.3">2</text>
<text x="340" y="226.1">2</text>
<text x="340" y="222.5">3</text>
<text x="389.4" y="227.8">2</text>
<text x="389.4" y="224.3">3</text>
<text x="392.9" y="226.1">3</text>
<text x="392.9" y="222.5">4</text>
<text x="161.9" y="229.6">5</text>
<text x="165.3" y="231.4">5</text>
<text x="169" y="233.9" transform="rotate(-90 169 233.9)">6</text>
<text x="170.7" y="230.4" transform="rotate(-90 170.7 230.4)">6</text>
<text x="340" y="229.6">1</text>
<text x="389.4" y="231.4">1</text>
<text x="392.9" y="233.1">1</text>
<text x="392.9" y="229.6">2</text>
<text x="250.5" y="240.5">TB6612</text>
</g>
<g font-size="3.2">
<text x="38.3" y="25">1</text>
<text x="38.3" y="28.5">2</text>
<text x="47.8" y="25">1</text>
<text x="47.8" y="28.5">2</text>
<text x="38.3" y="32">3</text>
<text x="38.3" y="35.6">4</text>
<text x="47.8" y="32">3</text>
<text x="47.8" y="35.6">4</text>
<text x="38.3" y="39.1">5</text>
<text x="47.8" y="39.1">5</text>
<text x="285.8" y="38.7">1</text>
<text x="311.7" y="38.4">1</text>
<text x="38.3" y="42.6">6</text>
<text x="38.3" y="46.1">7</text>
<text x="47.8" y="42.6">6</text>
<text x="47.8" y="46.1">7</text>
<text x="285.8" y="42.3">2</text>
<text x="285.8" y="45.8">3</text>
<text x="311.7" y="42.6">2</text>
<text x="311.7" y="46.1">3</text>
<text x="38.3" y="49.7">8</text>
<text x="38.3" y="53.2">9</text>
<text x="47.8" y="49.7">8</text>
<text x="47.8" y="53.2">9</text>
<text x="285.8" y="49.3">4</text>
<text x="285.8" y="52.8">5</text>
<text x="311.7" y="49.7">4</text>
<text x="38.3" y="56.7">10</text>
<text x="45.8" y="56.7">10</text>
<text x="285.8" y="56.4">6</text>
<text x="38.3" y="60.3">11</text>
<text x="38.3" y="63.8">12</text>
<text x="45.8" y="60.3">11</text>
<text x="45.8" y="63.8">12</text>
<text x="38.3" y="67.3">13</text>
<text x="38.3" y="70.8">14</text>
<text x="45.8" y="67.3">13</text>
<text x="45.8" y="70.8">14</text>
<text x="38.5" y="74.7">15</text>
<text x="45.7" y="74.7">15</text>
<text x="87.7" y="127.3">1</text>
<text x="87.7" y="130.8">2</text>
<text x="144.2" y="131.9">1</text>
<text x="87.7" y="134.3">3</text>
<text x="87.7" y="137.9">4</text>
<text x="144.2" y="136.1">2</text>
<text x="87.7" y="141.4">5</text>
<text x="144.2" y="139.6">3</text>
<text x="144.2" y="143.2">4</text>
<text x="87.7" y="144.9">6</text>
<text x="87.7" y="148.4">7</text>
<text x="321" y="149.9">1</text>
<text x="87.7" y="152">8</text>
<text x="321" y="153.4">2</text>
<text x="321" y="156.9">3</text>
<text x="31.7" y="206.3">1</text>
<text x="31.7" y="209.8">3</text>
<text x="40.3" y="206.3">2</text>
<text x="40.3" y="209.8">4</text>
<text x="76.1" y="206.7">4</text>
<text x="246.5" y="208.4">1</text>
<text x="263" y="208.4">1</text>
<text x="31.7" y="213.4">5</text>
<text x="40.3" y="213.4">6</text>
<text x="76.1" y="213.7">2</text>
<text x="76.1" y="210.2">3</text>
<text x="246.5" y="211.9">2</text>
<text x="246.5" y="215.5">3</text>
<text x="263" y="211.9">2</text>
<text x="263" y="215.5">3</text>
<text x="76.1" y="216.5">1</text>
<text x="246.5" y="219">4</text>
<text x="263" y="219">4</text>
<text x="30.7" y="222.2">1</text>
<text x="30.7" y="225.7">3</text>
<text x="41.4" y="222.2">2</text>
<text x="41.4" y="225.7">4</text>
<text x="75.6" y="223.9">3</text>
<text x="75.6" y="227.5">2</text>
<text x="246.5" y="222.5">5</text>
<text x="246.5" y="226.1">6</text>
<text x="263" y="222.5">5</text>
<text x="263" y="226.1">6</text>
<text x="30.7" y="229.2">5</text>
<text x="30.7" y="232.8">7</text>
<text x="41.4" y="229.2">6</text>
<text x="41.4" y="232.8">8</text>
<text x="75.6" y="231">1</text>
<text x="246.5" y="229.6">7</text>
<text x="246.5" y="233.1">8</text>
<text x="263" y="229.6">7</text>
<text x="263" y="233.1">8</text>
</g>
</svg>
